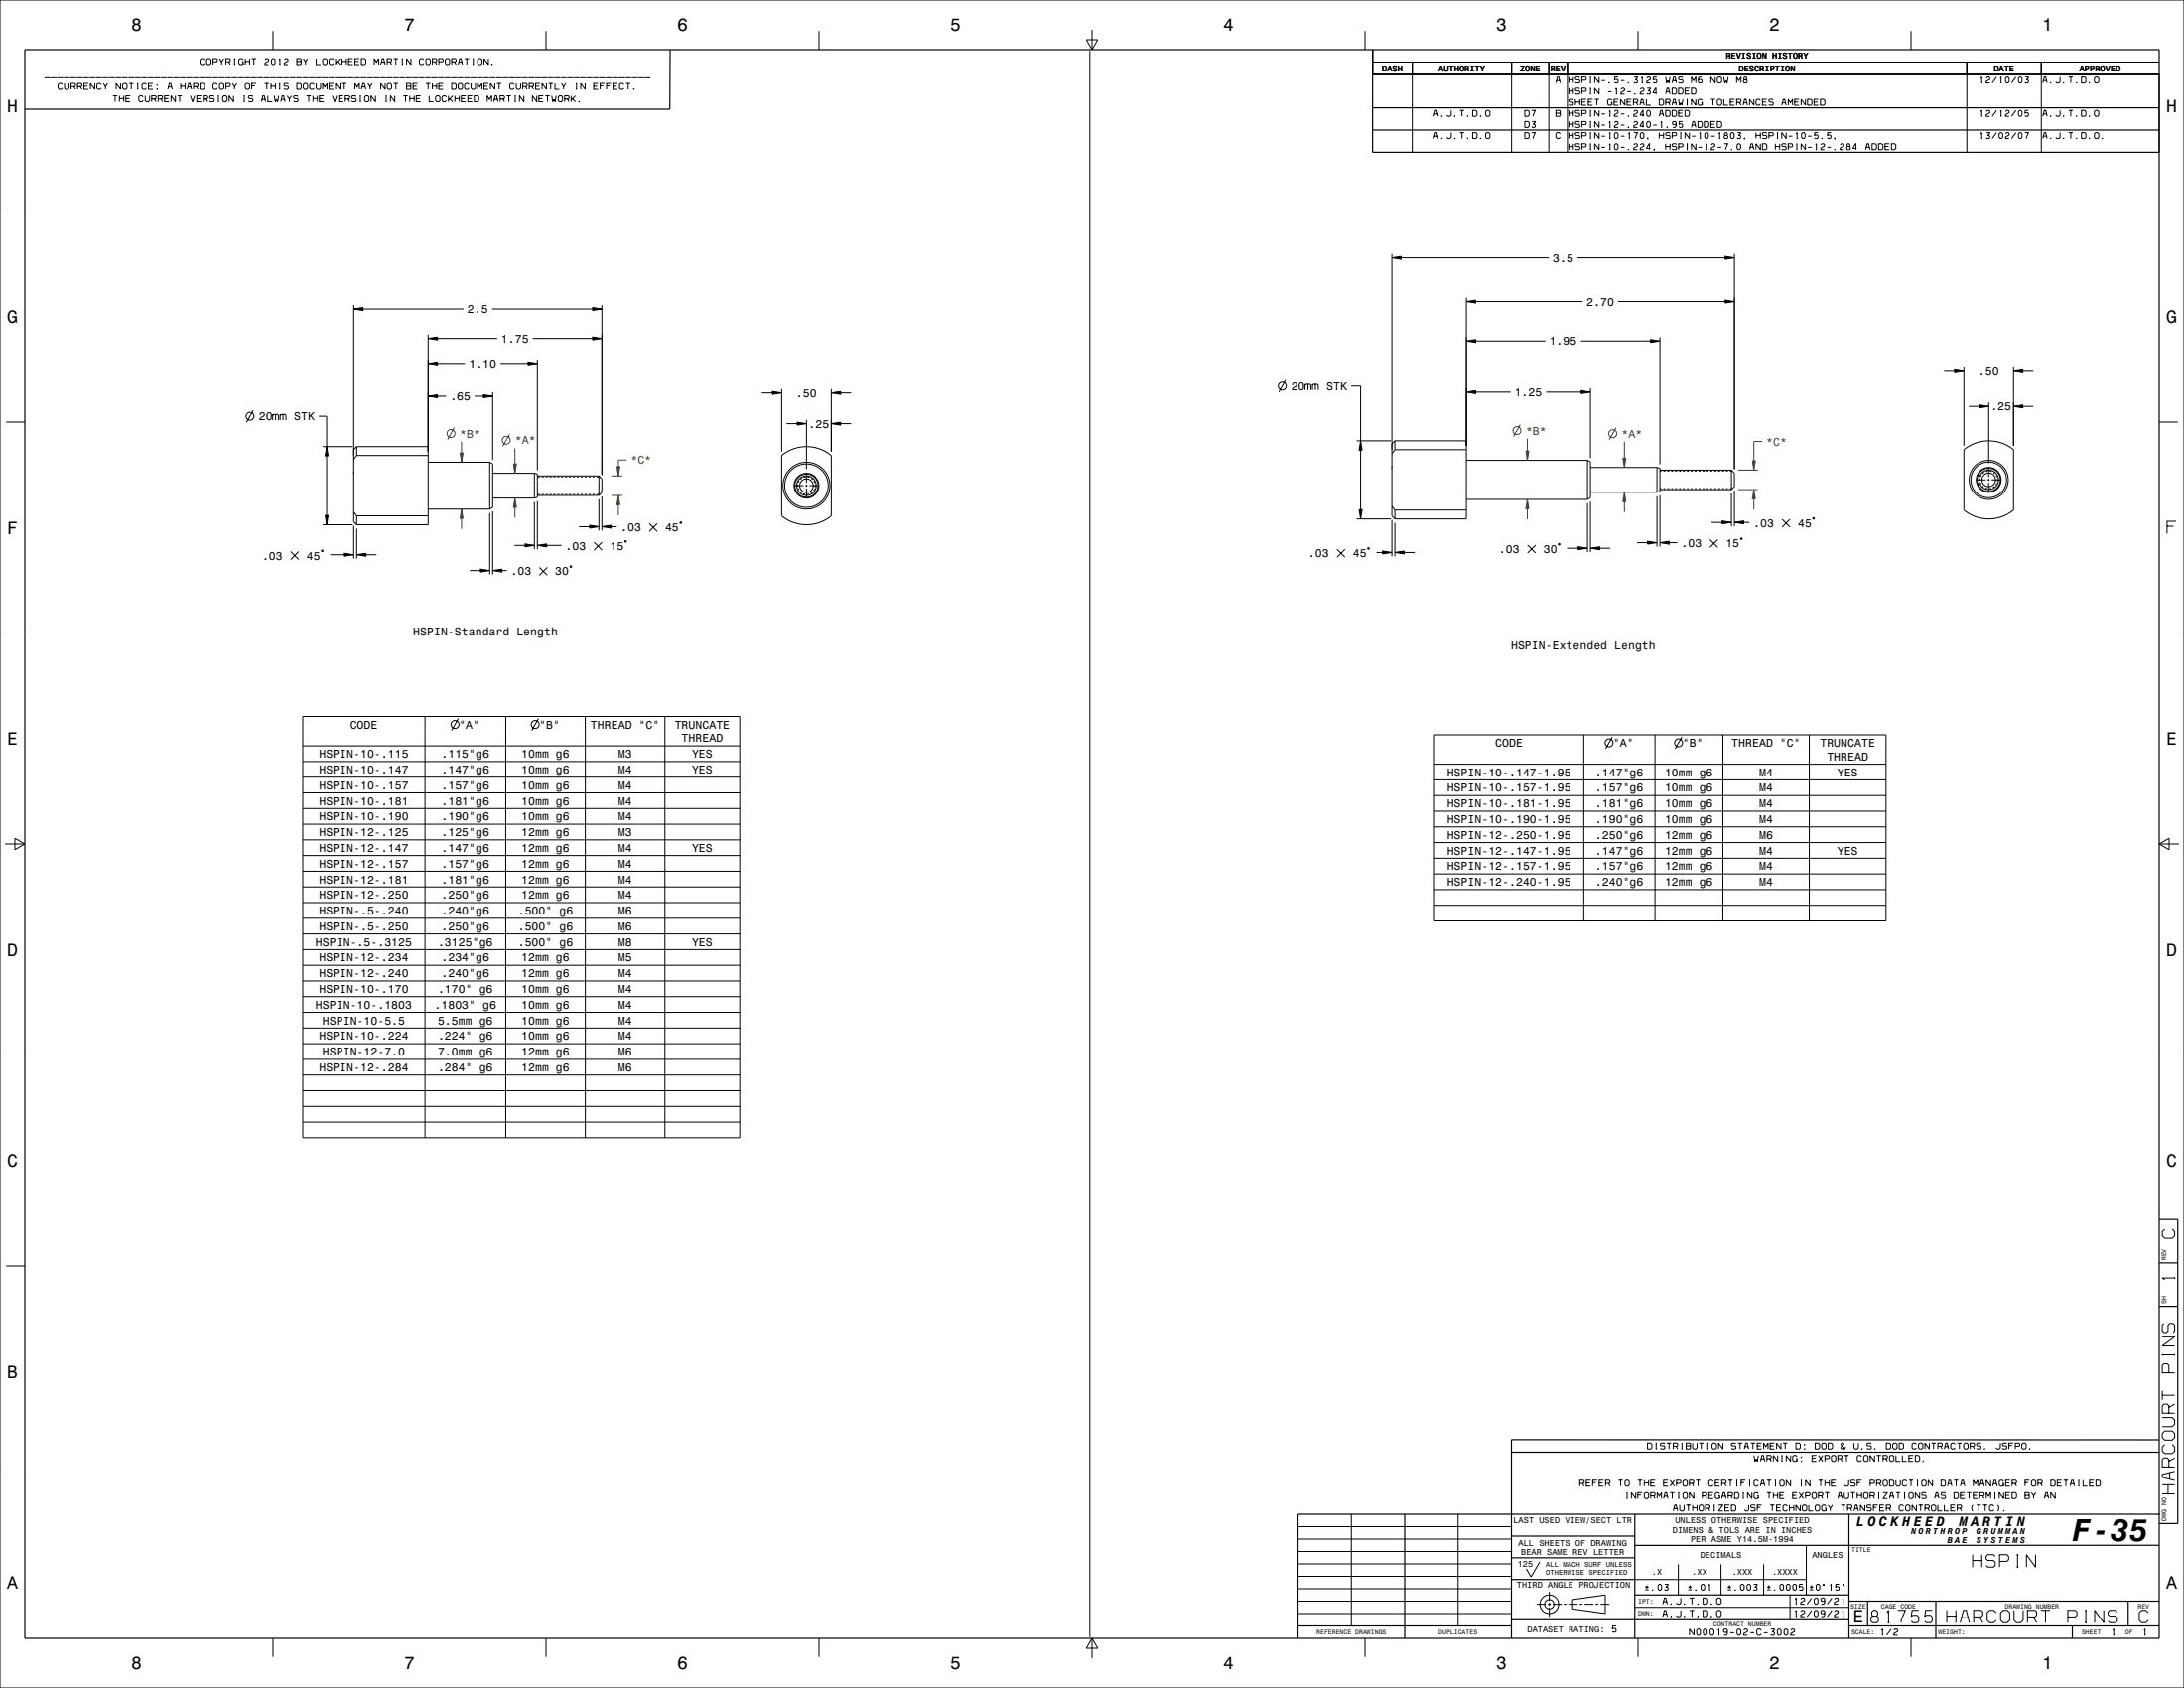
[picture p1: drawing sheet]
<svg xmlns="http://www.w3.org/2000/svg" width="1118mm" height="864mm" viewBox="0 0 1118 864" stroke-linecap="round" stroke-linejoin="round" font-family="sans-serif">
<g fill="none" stroke="#000" stroke-width=".51">
<path d="M0 0h1118v864h-1118zM140 16v9M279 16v9M419 16v9M559 15v10M698 16v9M838 16v9M978 16v9M23 40h3M26 40h3M29 40h3M33 40h3"/>
<path d="M36 40h3M39 40h3M43 40h3M46 40h3M49 40h3M52 40h3M56 40h3M59 40h3M62 40h3M66 40h3M69 40h3M72 40h3"/>
<path d="M76 40h3M79 40h3M82 40h3M85 40h4M89 40h3M92 40h3M95 40h3M99 40h3M102 40h3M105 31l-1-1-2 1v1l1 1 2-1M105 40h3M106 31v-1l2 1v1l-1 1-1-1z"/>
<path d="M109 40h3M109 32h2v-2h-2v3M112 40h3M112 30l1 2M115 30l-2 2v1M115 40h3M116 32h1l1-2h-2v3M117 32l1 1M118 40h4M120 33h.1M120 30h.1M120 30v3"/>
<path d="M122 40h3M124 32v1M124 31v-1l-2 1v1l1 1 1-1M125 40h3M126 30v3M126 31h2M128 30v3M128 40h3M129 30h2M130 30v3M132 40h3M135 40h3"/>
<path d="M136 31v-1h1v1l-1 1v1h1M138 40h3M139 31l1-1 1 1v1l-1 1-1-1zM142 40h3M143 31v-1v3M143 33h.1M145 40h3M146 31v-1h1v1l-1 1v1h1M148 40h3M152 40h3M152 31h2v-1h-2v3h2v-2M155 40h3"/>
<path d="M155 30l1 2M157 30l-1 2v1M158 40h3M161 40h3M162 30v3h2M165 40h3M165 31l1-1 1 1v1v1l-2-1zM168 40h3M171 31l-1-1-2 1v1l1 1 2-1M171 40h3M172 30v3M172 32l2 1"/>
<path d="M174 30l-2 2M175 40h3M175 31h2M175 30v3M177 30v3M178 40h3M178 31h2M181 30h-3v3h3M181 40h3M182 31h1M184 30h-2v3h2M185 40h3"/>
<path d="M185 30h2v1v1v1h-2zM188 40h3M191 40h3M192 33v-3l1 2 1-2v3M194 40h3M195 33l1-3 1 3M195 32h2M198 40h3M198 32h2v-2h-2v3M200 32v1M201 40h3M201 30h3"/>
<path d="M203 30v3M204 40h3M206 33h.1M206 30h.1M206 30v3M208 40h3M210 30v3l-2-3v3M211 40h3M214 40h3M217 31l-1-1-1 1v1v1l2-1M218 40h3M218 31l1-1 1 1v1v1l-2-1z"/>
<path d="M221 40h3M221 32h2v-2h-2v3M223 32v1M224 40h3M225 32h1l1-2h-2v3M227 40h4M228 31v-1l2 1v1l-1 1-1-1zM231 40h3M231 32h2v-2h-2v3M233 32v1M234 40h3M234 33l1-3h1l1 3"/>
<path d="M235 32h1M237 40h3M238 30h2M239 30v3M241 40h3M242 33h.1M242 30h.1M242 30v3M244 40h3M244 31l1-1 2 1v1l-1 1-2-1zM247 40h3M250 30v3l-2-3v3"/>
<path d="M251 40h3M252 33h.1M254 40h3M257 40h3M260 40h4M264 40h3M267 40h3M270 40h3M274 40h3M277 40h3M280 40h3M284 40h3"/>
<path d="M287 40h3M290 40h3M293 40h4M297 40h3M300 40h3M303 40h3M307 40h3M310 40h3M313 40h3M317 40h3M320 40h3M323 40h3"/>
<path d="M327 40h3M330 40h3M556 20h6l-3 5zM558 26v812M702 32h403M723 32v46M774 32v46M793 32v46M802 32v46M803 39v3M805 39v3M808 40v-1l-2 1 1 1h1v1h-2"/>
<path d="M814 39h.1M814 39v3M818 39v3l-2-3v3M828 39h-2v2h2v1h-2M836 39h2l-1 2h1v1h-1h-1M848 39h-2v2h1l1 1h-1h-1M852 39l1 3v-1l1 1 1-3M861 40v-1l-2 1v1h2v1h-2M871 39l-2 1v2h1h1l-1-1h-1M878 39v3l-3-3v3M882 39l1 3v-1l1 1v-3M1006 32v46"/>
<path d="M1022 39l-3 3M1027 39l1 1v2h-1h-1v-2zM1032 39l-3 3M1036 39h2l-1 2h1v1h-2M1045 32v46M1054 39v3h-2M1059 39h2M1060 39v3M1065 39h2v1v2h-2zM1072 39l2 1v2h-1h-1v-2zM32 43h-1h-1v2v1l2-1M33 43v2l1 1 1-1v-2"/>
<path d="M36 44h2l1-1h-3v3M38 44l1 2M40 44h1l1-1h-2v3M41 44l1 2M43 44h2M45 43h-2v3h2M48 43v3l-2-3v3M52 43h-1h-1v2v1l2-1M53 43l1 1M55 43l-1 1v2M58 49h2M59 49v3"/>
<path d="M61 49v3M61 50h2M62 43v3l-3-3v3M63 43h2v2l-1 1-1-1zM63 49v3M64 50h2M66 43h2M67 49h-3v3h3M67 43v3M70 43h1M70 46h1M70 43v3"/>
<path d="M73 50v-1l-2 1v1l1 1 1-1M74 49v2l1 1 2-1v-2M75 43h-1h-1v2v1l2-1M76 44h2M78 51h1l1-2h-2v3M78 43h-2v3h2M79 51l1 1M80 46h.1M80 44h.1M81 51h2v-2h-2v3M82 51l1 1M84 50h2"/>
<path d="M86 46l1-3 1 3M86 45h2M86 49h-2v3h2M90 49v3l-2-3v3M91 49h2M92 49v3M92 44h3M92 43v3M95 43v3M96 46l1-3 1 3M96 45h2M97 49l2 3 1-3"/>
<path d="M99 44h2v-1h-2v3M101 44v2M101 50h2M102 43h2h1v2l-1 1h-2zM103 49h-2v3h2M104 51h2v-2h-2v3M105 51l1 1M110 49h-1h-2l1 1 2 1-1 1h-2M111 43h-2v2l1 1 1-1M112 49h.1M112 52h.1M112 49v3"/>
<path d="M112 43h1h2v2l-1 1-2-1zM114 50l1-1 1 1v1v1l-2-1zM116 44h1l1-1h-2v3M119 43l1 1M119 49v3l-2-3v3M121 43l-1 1v2M125 49h.1M125 52h.1M125 49v3M126 43h2v2l-1 1-1-1zM129 44h1M129 49h-2l1 1 1 1v1h-2"/>
<path d="M131 43h-2v3M134 52l1-3 1 3M134 51h2M135 43h3M137 43v3M137 49v3h2M139 44h2M139 43v3M140 49l1 3v-1l1 1 1-3M141 43v3M143 43h.1M143 46h.1"/>
<path d="M143 43v3M144 52v-3h1l1 3M144 51h2M147 49l1 2M148 43h-1h-2l1 1 2 1-1 1-2-1M149 49l-1 2v1M152 43h2v2v1h-2zM153 49h-1h-2l1 1 2 1-1 1h-2M155 43h1h1v2v1l-2-1zM157 49h2M158 49v3M160 50h2"/>
<path d="M160 49v3M161 43h-1h-1v2v1l2-1M162 43v2v1l2-1v-2M162 49v3M163 50h2M165 46v-3l1 2 1-2v3M166 49h-3v3h3M168 44h2M170 49l1 3 1-3M171 43h-3v3h3M173 50h2M174 43v3l-2-3v3"/>
<path d="M175 43h2M176 49h-3v3h3M176 43v3M177 51h2v-2h-2v3M178 51l1 1M182 46v-3l1 2 1-2v3M182 49h-2v1l2 1v1h-2M184 49h1M184 52h1M184 49v3M185 46l1-3 1 3M185 45h2"/>
<path d="M187 50v-1l2 1v1l-1 1-1-1zM188 43l1 1M190 43l-1 1v2M192 49v3l-2-3v3M197 43v3l-2-3v3M197 49h1M197 52h1M198 49v3M198 43h1h1v2v1l-2-1zM201 43h3M202 49v3l-2-3v3M203 43v3"/>
<path d="M206 49h3M208 49v3M208 44h2v-1h-2v3h2v-1v-1M210 50h2M210 49v3M211 44h2M212 49v3M213 50h2M214 43h-3v3h3M215 49h-2v3h2M218 43h2M219 43v3"/>
<path d="M220 49v3h2M221 44h2M221 43v3M223 50l1-1 1 1v1v1l-2-1zM223 43v3M225 44h1M227 43h-2v3h2M228 50v-1l-2 1v1l1 1 1-1M230 49v3M230 51l2 1M231 43h2v2v1h-2zM232 49l-2 2"/>
<path d="M233 50h2M233 49v3M234 43h1h2v2l-1 1-2-1zM235 49v3M236 50h2M238 49h-2v3h2M239 50h2M240 43h-1h-1v2v1l2-1M241 43v2l1 1 1-1v-2M242 49h-3v3h3M243 49h1l1 1v1l-1 1h-1zM244 46v-3l1 2 2-2v3"/>
<path d="M248 44h2M249 52v-3l1 2 2-2v3M250 43h-2v3h2M253 52v-3h1l1 3M253 51h2M253 43v3l-2-3v3M254 43h3M255 43v3M256 51h2v-2h-2v3M257 51l1 1M259 49h2M260 49v3"/>
<path d="M263 43h-2v2v1l2-1M263 49h1M263 52h1M264 49v3M264 43v2l1 1 1-1v-2M267 44h2l1-1h-3v3M268 49v3l-2-3v3M269 44l1 2M271 44h2v-1h-2v3M272 44l1 2M274 44h2M275 49v3l-3-3v3"/>
<path d="M276 50h2M276 43h-2v3h2M278 49h-2v3h2M279 49h2M280 43v3l-3-3v3M280 49v3M281 43h2M282 43v3M282 49l1 3v-1l1 1 1-3M284 43v3h2M286 50v-1l2 1v1l-1 1-1-1zM287 43l1 1"/>
<path d="M289 51h2v-2h-2v3M290 43l-2 1v2M290 51l1 1M292 49v3M293 51l1 1M294 49l-2 2M295 43h.1M295 46h.1M295 43v3M296 52h.1M299 43v3l-2-3v3M304 44h2"/>
<path d="M306 43h-2v3h2M307 44h2M309 43h-2v3M310 44h2M313 43h-3v3M314 44h2M316 43h-2v3h2M319 43h-2v2l1 1 1-1M320 43h3M321 43v3M324 46h.1M734 60l1-4 1 4"/>
<path d="M734 58h2M738 59h.1M743 56v3l-1 1-2-1M744 59h.1M747 56h2M748 56v4M751 59h.1M754 56h1l1 1v2l-1 1h-1zM758 59h.1M761 56l1 1v2v1l-2-1v-2zM780 56h2v1v2v1h-2zM784 56h2l-1 4"/>
<path d="M796 42l1-3h1v3M796 58h2v-1l-2-1v4h2v-1v-1M796 41h2M803 45v3M803 56v4M803 41h2M803 47h2M803 58h2M805 51h-2v1l2 1v1l-2-1M805 45v3M805 56v4M806 51v3"/>
<path d="M806 52h2M808 46v-1l-2 1 1 1h1v1h-2M808 57v-1l-2 1 1 1h1v2l-2-1M808 51v3M809 41h2l1-1-3-1v3M809 47h2l1-1-3-1v3M809 58h2l1-1-3-1v4M809 52h2M812 51h-3v3h3M813 52h2M814 42h.1M814 48h.1"/>
<path d="M814 45h.1M814 56h.1M814 60h.1M814 45v3M814 56v4M815 51h-2v3h2M816 51h2M817 51v3M818 45v3l-2-3v3M818 56v4l-2-4v4M820 41h1M820 58h1"/>
<path d="M823 47h2M823 42h.1M823 57l1-1v4M824 60h.1M824 52h1v2M825 51h-1h-1v2v1l2-1M826 52h2M826 57l1-1 1 1v1l-2 1v1h2M827 46v-1v3M827 48h.1M828 51h-2v3h2M829 46l1-1 1 1-2 1v1h2"/>
<path d="M829 41h2M829 58h2M831 51v3l-2-3v3M833 52h1M833 47h2M833 42h.1M833 59h.1M835 51h-2v3h2M836 52h2v-1h-2v3M836 57l1-1 1 1v1l-2 1v1h2M836 48h.1M837 52l1 2"/>
<path d="M839 54l1-3h1v3M839 46l1-1 1 1-2 1v1h2M839 53h2M840 40v-1v3M840 42h1M841 59h-2l2-3v4M842 51v3h3M843 40v-1l1 1v1l-1 1h1M843 57v-1l1 1v2v1l-1-1zM843 45h1l-1 2h1v1h-1M848 48h-2l1-3v3M849 51h2v2v1h-2z"/>
<path d="M849 60l1-4h1v4M849 58h2M852 48l1-3h1l1 3M852 52h2l1-1h-3v3M852 56h2l1 1v2l-1 1h-2zM853 47h1M854 52l1 2M856 42v-3h1l1 3M856 45h1l1 1v2h-1h-1zM856 54v-3h1l1 3M856 56h1l1 1v2l-1 1h-1zM856 41h2"/>
<path d="M856 53h2M859 45h2v1v2h-2zM859 51v3l1-1 1 1v-3M859 58h2M861 56h-2v4h2M862 56h2v1v2v1h-2zM862 47h2M863 51h1M863 54h1M863 51v3M864 45h-2v3h2M866 42v-3l1 2 1-2v3"/>
<path d="M866 45h1l1 1v2h-1h-1zM868 51v3l-2-3v3M870 52h1v2M871 51h-1h-1v2v1l2-1M875 51h3M877 51v3M879 40v-1l2 1v2h-1h-1zM879 51h2v2l-1 1-1-1zM882 51v3h2M885 52h2M888 51h-3v3h3M889 42v-3l1 2 1-2v3"/>
<path d="M889 52h1l1-1h-2v3M890 52l1 2M892 54l1-3 1 3M892 53h2M893 41h1l-1-2-1 1 1 2h1v-1M898 51v3l-3-3v3M901 51h-1h-1v2v1l2-1M902 52h2M904 51h-2v3h2M907 51h-2l1 1 1 1v1l-2-1M912 54l1-3 1 3M912 53h2"/>
<path d="M915 54v-3l1 2 1-2v3M918 52h2M921 51h-3v3h3M924 51v3l-2-3v3M925 51h2v2v1h-2zM928 52h2M931 51h-3v3h3M932 51h1h1v2l-1 1h-1zM1014 40v-1v3M1014 57v-1v4M1014 42h.1M1014 60h.1"/>
<path d="M1016 40l1-1 1 1v1l-2 1h2M1016 57l1-1 1 1v1l-2 1v1h2M1022 56l-3 4M1024 40v-1v3M1024 57v-1v4M1024 42h.1M1024 60h.1M1026 57l1-1 1 1v1l-2 1v1h2M1032 56l-3 4M1033 40v-1l2 1v2h-1h-1zM1033 57v-1l2 1v2l-1 1-1-1zM1038 56h-2v2h2v1v1l-2-1"/>
<path d="M1045 42l1-3h1l1 3M1045 60l1-4h1l1 4M1046 41h1M1046 58h1M1049 42h.1M1049 59h.1M1054 56v3v1l-2-1M1056 42h.1M1056 59h.1M1059 56h2M1060 56v4M1062 42h.1"/>
<path d="M1062 59h.1M1065 56h2v1v2v1h-2zM1069 42h.1M1069 59h.1M1072 56l2 1v2l-1 1-1-1v-2zM734 71l1-3 1 3M734 70h2M738 71h.1M743 68v2l-1 1-2-1M744 71h.1M747 68h2M748 68v3"/>
<path d="M751 71h.1M754 68h1h1v2l-1 1h-1zM758 71h.1M760 68h1h1v2v1l-2-1zM780 62h2v1v2h-2zM780 68h2v2v1h-2zM784 68h2l-1 3M784 62h2l-1 2h1v1h-1h-1M798 68h-2v2l1 1 1-1M803 62v3M803 68v3M803 74v3"/>
<path d="M803 64h2M803 69h2M803 75h2M805 62v3M805 68v3M805 74v3M808 63l-1-1-1 1 2 1v1h-2M808 68h-2l1 1 1 1v1l-2-1M808 74h-2l1 1h1v2l-2-1M809 64h2l1-1-3-1v3M809 69h2l1-1h-3v3M809 75h2l1-1h-3v3"/>
<path d="M814 65h.1M814 62h.1M814 68h.1M814 71h.1M814 77h.1M814 74h.1M814 62v3M814 68v3M814 74v3M818 62v3l-2-3v3M818 68v3l-2-3v3M818 74v3l-2-3v3"/>
<path d="M820 64h1M820 70h1M820 75h1M823 63l1-1v3M823 68h1v3M823 74h1v3M824 65h.1M824 71h.1M824 77h.1M826 63l1-1 1 1-2 1v1h2M826 68h1h1v2l-1 1-1-1zM826 74h1h1v2l-1 1-1-1z"/>
<path d="M829 64h2M829 70h2M829 75h2M833 65h.1M833 76h.1M833 68h1v3M834 71h.1M836 63l1-1 1 1-2 1v1h2M836 68h2l-1 3M836 74h1h1v1l-2 1v1h2M839 68h1h1v2v1l-2-1zM839 74h1h1v1l-2 1v1h2"/>
<path d="M841 65h-2l2-3v3M843 63v-1l1 1v2h-1zM843 71h.1M844 76h-1l1-2v3M846 64h2M847 77h-1M849 69h2M849 68v3M850 63v-1v3M850 65h.1M851 68v3M852 75h3"/>
<path d="M852 74v3M853 65h.1M855 68h-1h-2l1 1 2 1-1 1-2-1M855 74v3M856 69h1l1-1h-2v3M858 63l-2 1v-1v-1l2 1v2h-2M858 74h-1h-1v1h2l-1 2-1-1M859 75h2v-1h-2v3M860 68h.1M860 71h.1M860 68v3M861 62h-2v2l2-1v2h-2"/>
<path d="M863 77h1M863 74h1M863 74v3M864 68v3l-2-3v3M866 65v-3h1l1 3M866 70h2M866 64h1M868 74v3l-2-3v3M869 62h1l1 1v2h-1h-1zM869 75h2M870 68v3M870 71h.1"/>
<path d="M872 62h2v1v2h-2zM872 68h1h1v2v1l-2-1zM873 74v3M873 77h1M875 64h2M876 74h1v1l-1 1v1h1M876 70h1M878 62h-3v3h3M879 62h1l1 1v2h-1h-1zM879 75h2M880 68v3M880 71h.1"/>
<path d="M882 74h2l-1 3M883 69h1l-1-1h-1l1 3 1-1v-1M886 68h1v2v1l-1-1zM886 76h.1M889 74h2v2l-1 1-1-1zM889 68h2l-1 1 1 1-1 1-1-1M893 71h.1M895 77l1-3h1l1 3M896 75h1M899 69h2M899 68v3M901 74v3l-2-3v3"/>
<path d="M901 68v3M902 74h1h1v2l-1 1h-1zM904 68h-2v1h2v1v1l-2-1M905 69h2v-1h-2v3M908 75h3M908 74v3M909 68h1M909 71h1M910 68v3M911 74v3M914 68v3l-2-3v3M914 74h-2v1h2v2l-2-1"/>
<path d="M915 75h2v-1h-2v3M915 70h2M919 68h1v3M919 77h1M919 74h1M919 71h1M919 74v3M922 68h2v2l-1 1-1-1zM924 74v3l-2-3v3M925 70h2M925 75h2M929 74v3"/>
<path d="M929 77h1M930 68h-1l-1 1h2v1v1l-2-1M932 74h2v1l-2 1v1h2M932 71h.1M935 75h2M937 68h-2v1h2v1v1l-2-1M939 76h.1M939 71h.1M942 74h2v1l-2 1v1h2M945 75h1v-1h-1v3l2-1-1-1M950 76h-2l2-2v3M955 77v-3h1l1 3"/>
<path d="M955 75h2M958 74h2v2v1h-2zM961 74h2h1v2l-1 1h-2zM965 75h1M967 74h-2v3h2M968 74h2v2v1h-2zM1014 68v3M1014 71h.1M1017 68h1l-1 1 1 1v1l-2-1M1022 68l-3 3M1023 68h1h1v2l-1 1-1-1zM1026 68h1h1v1l-2 1v1h2"/>
<path d="M1032 68l-3 3M1033 68h2v2l-1 1-1-1zM1036 68h2l-1 3M1045 71l1-3h1l1 3M1046 70h1M1049 71h.1M1054 68v2v1l-2-1M1056 71h.1M1059 68h2M1060 68v3M1062 71h.1M1065 68h2v2v1h-2z"/>
<path d="M1069 71h.1M1072 68h2v2l-1 1-1-1zM1076 71h.1M3 108h10M712 130v134l2 1M888 130v110M181 158l5-1v2zM181 156v111l2 1M186 158h51M252 158h51M303 157l5 1-5 1zM308 156v87"/>
<path d="M750 152v113h-36M219 171v97h-36M849 172v66M219 186h5v1zM224 186h14M256 186h14M270 186h5l-5 1zM275 184v57M400 199v32M425 199v32M814 199v35M1005 188v40"/>
<path d="M1030 188v40M3 216h10M130 210l-4 6M140 212v3M141 212h-1v1M141 215v-3l2 1v2M143 212v3M145 212h-1l-1 1M145 215v-3l1 1v2M163 213h4v15M219 203l5-1v1zM224 203h4"/>
<path d="M243 203h4M247 202l5 1h-5zM252 201v34M413 215v25M1018 206v31M1105 216h9M165 228h16M167 228l1 5h-2zM167 233v31M183 233l-2 2M183 228v5M183 228h36"/>
<path d="M183 233h36M183 228l-2 2M219 236h32M251 236l1 1v23h-1M251 236v24M400 233l6-3 7-2 7 2 5 3v31l-5 3-7 1-7-1-6-3zM694 225h18M714 225h36M714 225v5M714 230h36M714 225l-2 2M714 230l-2 2"/>
<path d="M750 235h62M812 235l2 1v19h-2M812 235v20M814 239h34M848 239l1 1v11l-1 1M848 239v13M1005 230l6-3 6-2 7 2 6 3v31l-5 3-8 1-6-1-6-3zM1018 239v5M252 255h21M252 242h21M273 242l2 1v11l-2 1M273 242v13"/>
<path d="M273 257v24M275 256v25M275 253h31M275 243h31M275 253h1M275 244h1M277 253h1M277 244h1M279 253h1M279 244h1M281 253h1M281 244h1"/>
<path d="M283 253h1M283 244h1M285 253h1M285 244h1M287 253h1M287 244h1M289 253h1M289 244h1M291 253h1M291 244h1M293 253h1M293 244h1"/>
<path d="M295 253h1M295 244h1M297 253h1M297 244h1M299 253h1M299 244h1M301 253h1M301 244h1M303 253h1M303 244h1M305 253h2M305 244h2"/>
<path d="M306 243l2 2v7l-2 1M306 243v10M306 255v16M308 254v17M406 248h5M408 248v1M408 250l1 1M409 246l-1 1M409 252h1M410 245h.1M411 253h1M412 248h1"/>
<path d="M412 244h-1M413 242v5M413 248v1M413 250v5M413 244h1M414 253h-1M414 248h5M415 245h1M416 252h-1M417 246v1M417 250l-1 1M417 248v1"/>
<path d="M712 259l2 2M750 255h62M812 257v25M814 257v25M814 252h34M848 254v26M849 253v27M849 250h37M849 240h37M849 250h1M849 241h1M851 250h1"/>
<path d="M851 241h1M853 250h1M853 241h1M855 250h1M855 241h1M857 250h1M857 241h1M859 250h1M859 241h1M861 250h1M861 241h1M863 250h1"/>
<path d="M863 241h1M865 250h1M865 241h1M867 250h1M867 241h1M869 250h1M869 241h1M871 250h1M871 241h1M873 250h1M873 241h1M875 250h1"/>
<path d="M875 241h1M877 250h1M877 241h1M879 250h1M879 241h1M881 250h1M881 241h1M883 250h1M883 241h1M885 250h1M885 241h1M886 240v10"/>
<path d="M886 252v17M886 240l2 2v7l-2 1M888 251v18M1011 245h5M1013 245v1M1013 247l1 1M1014 243l-1 1M1014 249h1M1015 242h.1M1016 250h1M1017 245h1M1017 241h-1"/>
<path d="M1018 245v1M1018 247v5M1018 241h1M1019 250h-1M1019 245h5M1020 242h1M1021 249h-1M1021 243l1 1M1022 247l-1 1M1022 245v1M165 268h16M166 264h2l-1 4z"/>
<path d="M181 262l2 2M181 269v17M183 264v4M183 270v16M183 264h36M219 260h32M251 262v32M252 262v32M263 279h6M269 278l4 1-4 1zM275 279l5-1v2zM280 279h7"/>
<path d="M296 269h6M302 269h4l-4 1zM304 277l4 4M308 269h5v1zM308 277l-4 4M313 269h3M320 277h1h-1zM332 268l4 4M336 268l-4 4M348 267h1v1h-1zM694 265h18M712 266v19"/>
<path d="M714 261v4M714 267v18M714 261h36M1109 269h3M1114 267h-5v6M149 282l4 4M153 282l-4 4M164 282l1-1v1zM169 284h7M176 283l5 1-5 1zM183 284l4-1v2zM187 284h6"/>
<path d="M240 292h6M246 291l5 1-5 1zM252 292l5-1v2zM257 292h2M276 290l4 4M280 290l-4 4M292 290v-1l1 1h-1zM3 324h10M1105 324h9M235 368l-4 6M276 368l-4 6M825 377l-3 6"/>
<path d="M861 377l-4 6M3 432h10M8 429l5 3-5 3zM1105 432h10M1105 432l5-3v6zM3 540h10M1105 540h9M1108 629l-2 1v2l2 2h4l1-2v-2l-1-1M3 648h10M1113 654h-7l2 1M1113 653v1M1107 677l-1 1v3l1 1h2v-1v-3l1-1h2l1 1v3l-1 1"/>
<path d="M1106 684h7l-7 5h7M1106 693v1M1106 693h7M1113 693v1M1106 714h7M1106 711v5M1110 702v-3l-1-1h-2l-1 1v3h7M1113 718l-3 2M843 738h2v1v2h-2zM847 738h1M847 738v3M852 739l-1-1-1 1v1h2l-1 1h-1"/>
<path d="M853 738h2M854 738v3M856 740h2l1-1-3-1v3M858 740l1 1M860 738h1M861 738v3M863 740h2v-1l-2-1v3h2v-1M866 738v3h1h1v-3M869 738h3M871 738v3M874 738h.1M874 738v3"/>
<path d="M877 738l1 1v2h-2v-2zM882 738v3l-3-3v3M888 739v-1l-2 1v1h2v1h-2M889 738h3M890 738v3M896 738h2M897 738v3M899 740h2M901 738h-2v3h2M906 740h2M908 738h-2v3h2M911 738v3l-2-3v3"/>
<path d="M912 738h3M914 738v3M919 738h2v1v2h-2zM924 739h.1M929 738h2v1v2h-2zM933 738l1 1v2h-2v-2zM936 738h1l1 1v2h-1h-1zM949 738v3h2v-3M958 739l-1-1-2 1 1 1h2l-1 1h-2M965 738h2v1v2h-2zM969 738l2 1v2h-1h-1v-2zM972 738h1l1 1v2h-1h-1z"/>
<path d="M981 739l-1-1-2 1v2h1h2M982 739v-1l2 1v2h-1h-1zM987 738v3l-2-3v3M988 738h3M989 738v3M992 740h1l1-1-2-1v3M993 740l1 1M1000 739v-1l-2 1v2h1h1M1002 738h2M1003 738v3M1005 738l2 1v2h-1h-1v-2zM1008 740h2v-1l-2-1v3"/>
<path d="M1010 740v1M1014 739l-1-1-2 1 1 1h2l-1 1h-2M1024 738v3h-1h-2M1027 739l-1-1-1 1v1h2l-1 1h-1M1028 739h2M1030 738h-2v3M1031 740h2l1-1-3-1v3M1035 738l2 1v2h-1h-1v-2zM1106 733l2-1h4l1 1v2l-1 2h-4l-2-2zM1106 725h6l1 2v2l-1 1h-6M1108 739l-2 1v2l2 2h4l1-2v-2l-1-1M1110 723v-4l-1-1h-2l-1 1v4h7"/>
<path d="M3 756h10M808 759h2l1-1-3-1v3M810 759l1 1M812 759h2M814 757h-2v3h2M815 759h2M817 757h-2v3M818 759h2M821 757h-3v3h3M822 759h1l1-1-2-1v3M823 759l1 1M828 757h2"/>
<path d="M829 757v3M832 757l2 1v2h-1h-1v-2zM838 757h2M839 757v3M841 759h3M841 757v3M844 757v3M845 759h2M847 757h-2v3h2M847 741h1M851 759h2M854 757h-3v3h3"/>
<path d="M855 757l2 3M857 757l-2 3M858 759h2v-1l-2-1v3M860 741h1M862 757l1 1v2h-2v-2zM865 759h1l1-1-2-1v3M866 759l1 1M868 757h2M869 757v3M874 741h.1M877 758l-1-1-2 1v2h1h2M878 759h2"/>
<path d="M880 757h-2v3h2M881 759h2v-1l-2-1v3M882 759l1 1M884 757h3M885 757v3M889 757h.1M889 757v3M891 759h2M893 741v-3h1l1 3M893 740h2M893 757h-2v3M895 757h1"/>
<path d="M895 757v3M898 745v3l1-2v2l1-3M900 758l-1-1-1 1v2h2M901 748l1-3 1 3M901 746h2M901 759h2M902 741v-3l2 2 1-2v3M904 746h2v-1h-2v3M904 757h2M905 757v3M906 746v2M908 757h1"/>
<path d="M909 757v3M910 745v3l-3-3v3M911 757l2 1v2h-1h-1v-2zM912 748h.1M912 745h.1M912 745v3M916 745v3l-2-3v3M916 757v3l-2-3v3M919 746h1v2M920 745h-1h-2v2l1 1 2-1M922 757h.1M922 747h.1"/>
<path d="M922 746h.1M922 757v3M923 741h.1M926 757v3l-2-3v3M927 746h2M929 745h-2v3h2M931 745l2 3M931 757h2M932 757v3M933 745l-2 3M934 746h2v-1h-2v3M934 759h2"/>
<path d="M934 757v3M936 757v3M937 759h2M938 745h1v2v1l-2-1v-2zM939 757h-2v3h2M940 746h2l1-1h-3v3M942 746l1 2M944 745h2M944 740v1h-1l-1-1 2-1-1-1-1 1 2 2M945 745v3M946 757v3h-1h-1M949 758v-1l-2 1v1h2v1h-2"/>
<path d="M950 759h2M953 745h-1h-2v2l1 1 2-1M953 757h-3v3M953 741h.1M954 745h2v2l-1 1-1-1v-2zM957 759h2v-1l-2-1v3M959 745v3l-2-3v3M959 741h.1M960 759h2l1-1-3-1v3M960 745h3M961 745v3M962 759l1 1"/>
<path d="M964 746h1l1-1h-2v3M964 757l2 1v2h-1h-1v-2zM965 746l1 2M967 757h2v1v2h-2zM967 745h2v2v1l-2-1v-2zM970 745v3h2M970 757v3h1h1v-3M973 745v3h3M976 758l-1-1-2 1v2h1h2M977 746h2M977 757h2M978 757v3"/>
<path d="M979 745h-2v3h2M980 745h2v2v1h-2zM981 757h.1M981 757v3M984 747h.1M984 757l2 1v2h-1h-2v-2zM989 757v3l-2-3v3M993 757h2l1 1v2h-1h-2zM995 741l1-3 1 3M995 740h2M997 759h2M1000 757h2"/>
<path d="M1001 757v3M1004 759h1M1013 759h2M1015 741h.1M1019 757v3l-3-3v3M1020 759h2M1025 759v1M1025 758v-1l-2 1v2h1h1M1026 759h2M1029 757h-3v3h3M1030 759h1l1-1-2-1v3M1031 759l1 1"/>
<path d="M1036 759h2M1038 757h-2v3M1038 741h.1M1040 757l2 1v2h-1h-1v-2zM1043 759h2v-1l-2-1v3M1044 759l1 1M1049 757h2l1 1v2h-1h-2zM1053 759h2M1055 757h-2v3h2M1056 757h2M1057 757v3M1060 759h1"/>
<path d="M1064 757h.1M1064 757v3M1066 757v3h2M1069 759h2M1071 757h-2v3h2M1073 757h1l1 1v2h-1h-1zM1106 760h7M1109 760v4M1110 751v-4l-1-1h-2l-1 1v4h7M1110 753v4M1113 753l-7 1v2l7 1M1113 746l-3 2"/>
<path d="M692 775v57M746 775v57M832 767h1M832 764h1M833 764v3M837 764v3l-2-3v3M838 765h2M840 764h-2v3M842 764h2v2l-1 1-2-1v-2zM845 765h2v-1h-2v3M846 765l1 2M848 767v-3l1 1 1-1v3"/>
<path d="M851 767l1-3h1l1 3M852 765h1M855 764h2M856 764v3M856 773l1-3h1l1 3M857 772h1M859 767h.1M859 764h.1M859 764v3M860 770v2v1l2-1v-2M862 764h1v2v1l-2-1v-2zM863 770h2"/>
<path d="M864 770v3M866 770v3M866 771h2M867 764v3l-2-3v3M868 770v3M870 770l2 1v1l-1 1-2-1v-1zM871 765h2v-1h-2v3M873 765v2M873 772h2v-2h-2v3M874 772l1 1M874 765h2M877 764h-3v3h3"/>
<path d="M877 770h.1M877 773h.1M877 770v3M879 765h1v2M879 770h3l-3 3h3M880 764h-1h-1v2v1l2-1M881 767l1-3h1v3M881 765h2M883 771h2M884 765h2l1-1h-3v3M885 770h-2v3h2M886 765l1 2"/>
<path d="M886 770h2v1v1v1h-2zM888 764h1h1v2l-1 1h-1zM889 760h.1M892 767h.1M892 764h.1M892 764v3M895 770v2l-1 1-1-1M895 760h1M896 764v3l-2-3v3M898 770h-2v1l2 1v1h-2M899 765h1v2M899 771h2"/>
<path d="M900 764h-1h-1v2v1l2-1M901 760l1-3 1 3M901 770h-2v3M904 764h2M905 764v3M906 770h2M907 770v3M907 765h3M907 764v3M908 760h1M909 771h2M910 764v3"/>
<path d="M911 765h2M911 770h-2v3h2M913 764h-2v3h2M915 771l-1-1-2 1v1l1 1 2-1M916 771h2M916 770v3M917 765h2M918 770v3M920 764h-3v3h3M921 764l2 3M921 770v3l-2-3v3M922 760h.1"/>
<path d="M923 764l-2 3M923 770l2 1v1l-1 1-2-1v-1zM924 765h2v-1h-2v3M926 770v3h2M928 764h1v2v1l-2-1v-2zM929 771l1-1 1 1v1v1l-2-1zM931 765h1l1-1h-2v3M932 765l1 2M934 772v1M934 764h2M934 771v-1l-2 1v1l1 1 1-1M935 764v3"/>
<path d="M936 770l1 2M938 770l-1 2v1M940 767l1-3h1l1 3M941 765h1M942 770h2M943 770v3M944 764v2v1l2-1v-2M945 772h2l1-2h-3v3M947 772l1 1M947 764h2M948 764v3M949 773v-3h1l1 3"/>
<path d="M949 772h2M950 765h3M950 764v3M953 764v3M954 770v3l-2-3v3M954 764h2v2l-1 1-1-1v-2zM957 765h2v-1h-2v3M958 770h-1h-2l1 1 2 1-1 1h-2M958 765l1 2M959 771h1M961 770h-2v3M961 767h1"/>
<path d="M961 764h1M961 764v3M962 771h2M964 764h2l-2 3h2M964 770h-2v3h2M965 772h2v-2h-2v3M967 772v1M967 767l1-3 1 3M967 765h2M970 764h2M971 764v3M974 771l-1-1-1 1v1v1l2-1"/>
<path d="M974 767h1M974 764h1M975 764v3M976 770l1 1v1v1l-2-1v-1zM977 764h2v2l-1 1-1-1v-2zM981 770v3l-3-3v3M981 760h.1M982 770h2M982 764v3l-2-3v3M983 770v3M985 772h2v-2h-2v3M986 764h-1h-2l1 1h2l-1 2-2-1"/>
<path d="M986 772l1 1M989 770l2 1v1l-1 1-2-1v-1zM990 767l1-3 1 3M990 765h2M992 770v3h2M995 770v3h2M996 764h-1h-2l1 1h2l-1 2-2-1M997 760v-3h1l1 3M998 771h2M1000 764h2v2v1h-2zM1000 770h-2v3h2M1002 772h1l1-2h-2v3"/>
<path d="M1003 772l1 1M1003 760l1-3h1v3M1003 765h2M1005 764h-2v3h2M1007 764h2M1008 764v3M1010 770l-1 1 1 2M1010 760v-3l1 2 1-2v3M1010 765h2M1011 770h3M1012 764h-2v3h2M1013 770v3"/>
<path d="M1013 760l1-3h1v3M1013 765h2v-1h-2v3M1015 765v2M1015 770h2M1016 770v3M1016 767v-3l2 1 1-1v3M1020 760v-3h1l1 3M1020 771v-1l-2 1v1l1 1 1-1M1021 767h.1M1021 764h.1M1021 764v3M1022 770l1 1-1 2"/>
<path d="M1025 764v3l-2-3v3M1025 773h.1M1026 765h2M1029 764h-3v3h3M1030 764h1h1v2l-1 1h-1zM1036 765h2v-1h-2v3h2v-1v-1M1040 764l1 1M1042 764l-1 1v2M1046 767l1-3h1v3M1046 765h2M1052 764v3l-3-3v3M1059 760l1-3h1l1 3"/>
<path d="M1064 760h.1M1106 764h7M664 781h109M664 787h109M664 794h109M788 799l-5 8-2-4M924 791v25M1009 795v7M1009 798h5M1014 795v7M1021 796l-1-1h-3l-1 1v2h1h3l1 1v2l-1 1h-3l-1-1M1023 799h4l1-1v-2l-1-1h-4v7"/>
<path d="M1032 795h1M1032 795v7M1042 795v7l-5-7v7M664 800h109M664 806h109M664 813h109M664 819h109M793 814v5M793 820v1M805 818l16-2v9l-16-2zM837 808h87M842 813h2"/>
<path d="M842 812h2M843 811v2M846 813h.1M849 811h1v2v1l-2-1v-2zM851 819h2M852 811h2l-1 1h1v1l-1 1-1-1M859 800v16M860 818v2l-1 1-1-1M864 813h2M864 812h2M865 818h2M865 811v2"/>
<path d="M866 818v3M868 813h.1M871 811h1v2v1l-2-1v-2zM872 818h1h1v2l-1 1h-1zM874 811h1v3M875 814h.1M878 818h1h2v2l-1 1-2-1zM881 800v16M884 813h2M884 812h2M885 811v2M888 813h.1"/>
<path d="M891 811h1v2v1l-1-1v-2zM895 811h1v2l-1 1-1-1v-2zM897 811h2l-1 1h1v1v1l-2-1M902 800v16M904 813h2M904 812h2M905 811v2M908 813h.1M911 811h2v2l-1 1-1-1v-2zM915 811h1v2l-1 1-1-1v-2zM916 816v13M917 811h1h1v2v1l-2-1z"/>
<path d="M919 818v3M922 818h1v1l-1 1v1h1M923 811h-2v1h1l1 1-1 1-1-1M926 813h2M926 812h2M927 811v2M927 818l-2 3M928 818h1h1v2v1l-2-1zM930 811h1v2v1l-2-1v-2zM933 811h.1M934 819h-2v-1h2v2l-2 1M937 811v3"/>
<path d="M937 814h.1M937 818l-2 3M939 818h2v1l-2 1v1h2M941 811h-2v1h2v1v1l-2-1M943 818v3M943 811h.1M1032 802h1M140 838v10M279 838v10M419 838v10M559 838v10M559 838l3 5h-6z"/>
<path d="M664 825h109M698 838v10M786 821h5M792 821h2M793 823v4M795 821h4M800 821h2M803 821h4M808 821h2M811 821h4M816 821h2M819 821h5"/>
<path d="M827 832h-2v1h2v2h-2M837 822h109M838 838v10M851 827l1-3 1 3M851 821l1-3 1 3M851 826h2M855 827h.1M855 821h.1M860 824v2l-1 1-1-1M862 827h.1M862 821h.1M865 824h2"/>
<path d="M866 824v3M867 833v4l-2-4v4M869 827h.1M869 821h.1M869 833l1 1v2l-1 1-1-1v-2zM872 824h1l1 1v1l-1 1h-1zM872 833l2 1v2l-1 1-1-1v-2zM876 827h.1M876 821h.1M876 833l1 1v2l-1 1-1-1v-2zM878 825l1-1 2 1v1l-1 1-2-1zM879 834l1-1v4"/>
<path d="M879 837h1M884 835h-2v-1v-1l2 1v2l-2 1M885 835h2M890 833l1 1v2l-1 1-1-1v-2zM892 834l1-1 1 1v1l-2 1v1h2M896 835h2M901 834v-1l-2 1v2l1 1 1-1M903 835h2M906 833h2l-1 2h1v1v1l-2-1M910 833l1 1v2v1l-1-1v-2zM914 833l1 1v2l-1 1-1-1v-2zM916 834l1-1 1 1v1l-2 1v1h2"/>
<path d="M919 825v-1v3M919 821h.1M919 827h.1M922 825v-1h1v1l-1 1v1h1M927 824l-2 3M928 825l1-1 1 1v1v1l-2-1zM934 825l-2 1v-2h2v2l-2 1M937 824l-2 3M939 825v-1h2v1l-2 1v1h2M943 825v-1v3M943 821h.1M943 827h.1"/>
<path d="M958 827h2l1-2-1-1h-1l-1 1v2l-1 1v1l1 1h2l1-1v-1l-1-1M963 834v-1v4M963 837h1M966 825v-1v6M966 830h1M968 833l-3 4M969 834l1-1 1 1v1l-2 1v1h2M971 824h4l-2 5v1M978 838v10M982 824h-4v3l1-1h2l1 1v2l-1 1h-2l-1-1M989 824h-4v3l1-1h2l1 1v2l-1 1h-2l-1-1M996 824v6"/>
<path d="M996 827h5M1001 824v6M1003 830l2-6h1l2 6M1004 828h3M1010 827h4l1-1v-1l-1-1h-4v6M1013 827l2 3M1022 825l-2-1h-2l-1 1v4l1 1h2l2-1M1024 825l1-1h2l1 1v4l-1 1h-2l-1-1zM1031 824v5l1 1h2l1-1v-5M1037 827h4l1-1v-1l-1-1h-4v6M1040 827l2 3M1044 824h5"/>
<path d="M1047 824v6M1058 827h4l1-1v-1l-1-1h-4v6M1067 830h1M1067 824h1M1067 824v6M1077 824v6l-5-6v6M1081 834l1-1v4M1081 837h1M1083 825v-1h-3l-1 1v1l1 1h3v1v1v1h-3l-1-1M1097 834l1-1v4M1097 837h1M1099 825l-1-1h-2l-1 1v4l1 1h2l1-1"/>
<circle cx="128" cy="213" r="2"/>
<circle cx="413" cy="248" r="3"/>
<circle cx="413" cy="248" r="6"/>
<circle cx="413" cy="248" r="12"/>
<circle cx="413" cy="248" r="11"/>
<circle cx="413" cy="248" r="5"/>
<circle cx="1018" cy="245" r="9"/>
<circle cx="1018" cy="245" r="6"/>
<circle cx="1018" cy="245" r="3"/>
<circle cx="1018" cy="245" r="5"/>
<circle cx="1018" cy="245" r="10"/>
<circle cx="233" cy="371" r="2"/>
<circle cx="274" cy="371" r="2"/>
<circle cx="823" cy="380" r="2"/>
<circle cx="859" cy="380" r="2"/>
<circle cx="793" cy="821" r="5"/>
<circle cx="793" cy="821" r="2.4"/>
</g>
<path d="M313 253h5M313 243h5M890 250h9M890 240h9" fill="none" stroke="#804000" stroke-width=".51"/>
<g fill="none" stroke="#000" stroke-width=".6">
<path d="M13 25h1092v813h-1092zM343 25v31h-330M702 25v53h403M702 38h403M702 55h403M702 67h403M1105 624h9v155h-9M1105 646h9M1105 668h9M1105 737h-332v101M773 743h332M719 775v63"/>
<path d="M837 775v63M946 775v63M1105 775h-441v63M773 786h64M773 797h64M1105 791h-268M773 808h64M837 816h109M946 819h159M956 819v13M991 819v19M1089 819v13"/>
<path d="M664 832h109M773 829h173M946 832h159M1060 832v6"/>
</g>
<g fill="#000">
<path d="M773 38h1z" fill-rule="evenodd"/>
<path d="M773 38h1z" fill-rule="evenodd"/>
<path d="M773 38h1z" fill-rule="evenodd"/>
<path d="M181 158l5-1v2z" fill-rule="evenodd"/>
<path d="M303 157l5 1-5 1z" fill-rule="evenodd"/>
<path d="M219 186h5v1z" fill-rule="evenodd"/>
<path d="M270 186h5l-5 1z" fill-rule="evenodd"/>
<path d="M219 203l5-1v1z" fill-rule="evenodd"/>
<path d="M247 202l5 1h-5z" fill-rule="evenodd"/>
<path d="M167 228l1 5h-2z" fill-rule="evenodd"/>
<path d="M166 264h2l-1 4z" fill-rule="evenodd"/>
<path d="M269 278l4 1-4 1z" fill-rule="evenodd"/>
<path d="M275 279l5-1v2z" fill-rule="evenodd"/>
<path d="M302 269h4l-4 1z" fill-rule="evenodd"/>
<path d="M308 269h5v1z" fill-rule="evenodd"/>
<path d="M176 283l5 1-5 1z" fill-rule="evenodd"/>
<path d="M183 284l4-1v2z" fill-rule="evenodd"/>
<path d="M246 291l5 1-5 1z" fill-rule="evenodd"/>
<path d="M252 292l5-1v2z" fill-rule="evenodd"/>
</g>
<g fill="#804000">
<path d="M236 260l1 5h-2z" fill-rule="evenodd"/>
<path d="M235 232h2l-1 4z" fill-rule="evenodd"/>
</g>
<g fill="none" stroke="#804000" stroke-width=".51">
<path d="M232 219l-3 6M235 232h2l-1 4zM236 226v6M236 260l1 5h-2zM236 265v6"/>
<circle cx="231" cy="222" r="2"/>
</g>
<g fill="#804000">
<path d="M316 253l1 5h-1z" fill-rule="evenodd"/>
<path d="M316 239h1l-1 4z" fill-rule="evenodd"/>
</g>
<path d="M316 239h1l-1 4zM321 235h-5v4M316 253l1 5h-1zM316 258v6" fill="none" stroke="#804000" stroke-width=".51"/>
<g fill="#804000">
<path d="M263 237h1v5z" fill-rule="evenodd"/>
<path d="M264 255v5h-1z" fill-rule="evenodd"/>
</g>
<g fill="none" stroke="#804000" stroke-width=".51">
<path d="M261 222l-4 6M263 237h1v5zM264 229v8M264 255v5h-1zM264 260v5"/>
<circle cx="259" cy="225" r="2"/>
</g>
<g fill="#000">
<path d="M219 173l5-1v2z" fill-rule="evenodd"/>
<path d="M303 172l5 1-5 1z" fill-rule="evenodd"/>
<path d="M395 200l5 1-5 1z" fill-rule="evenodd"/>
<path d="M408 216l5 1h-5z" fill-rule="evenodd"/>
<path d="M425 201l5-1v2z" fill-rule="evenodd"/>
<path d="M425 217l5-1v1z" fill-rule="evenodd"/>
</g>
<path d="M219 173l5-1v2zM224 173h30M273 173h30M303 172l5 1-5 1zM390 201h5M395 200l5 1-5 1zM403 217h5M408 216l5 1h-5zM425 201l5-1v2zM425 217l5-1v1zM430 201h6M430 217h6" fill="none" stroke="#000" stroke-width=".51"/>
<g fill="#804000">
<path d="M781 231h1v4z" fill-rule="evenodd"/>
<path d="M782 255v5h-1z" fill-rule="evenodd"/>
</g>
<g fill="none" stroke="#804000" stroke-width=".51">
<path d="M778 217l-4 6M781 231h1v4zM782 224v7M782 255v5h-1zM782 260v6"/>
<circle cx="776" cy="220" r="2"/>
</g>
<g fill="#804000">
<path d="M830 234h2l-1 5z" fill-rule="evenodd"/>
<path d="M831 252l1 5h-2z" fill-rule="evenodd"/>
</g>
<g fill="none" stroke="#804000" stroke-width=".51">
<path d="M827 219l-3 6M830 234h2l-1 5zM831 226v8M831 252l1 5h-2zM831 257v5"/>
<circle cx="825" cy="222" r="2"/>
</g>
<g fill="#000">
<path d="M750 174h5v1z" fill-rule="evenodd"/>
<path d="M845 174h4l-4 1z" fill-rule="evenodd"/>
<path d="M750 201l5-1v1z" fill-rule="evenodd"/>
<path d="M809 200l5 1h-5z" fill-rule="evenodd"/>
<path d="M696 225l1 5h-1z" fill-rule="evenodd"/>
<path d="M696 261h1l-1 4z" fill-rule="evenodd"/>
<path d="M814 280h5v1z" fill-rule="evenodd"/>
<path d="M843 277l5 1h-5z" fill-rule="evenodd"/>
<path d="M849 278l5-1v1z" fill-rule="evenodd"/>
<path d="M881 267h5l-5 1z" fill-rule="evenodd"/>
<path d="M888 267h4v1z" fill-rule="evenodd"/>
<path d="M707 282l5 1h-5z" fill-rule="evenodd"/>
<path d="M714 283l5-1v1z" fill-rule="evenodd"/>
<path d="M808 280h4l-4 1z" fill-rule="evenodd"/>
</g>
<g fill="none" stroke="#000" stroke-width=".51">
<path d="M750 174h5v1zM755 174h36M809 174h36M845 174h4l-4 1zM658 194l-4 7M668 197v3M669 197h-1M669 200l1-3h1v3M672 197v3M673 197h-1M673 200v-3h2v3M691 197h5v28"/>
<path d="M809 200l5 1h-5zM750 201l5-1v1zM755 201h18M791 201h18M696 225l1 5h-1zM696 230v31M696 261h1l-1 4zM782 279l4 4M786 279l-4 4M797 278h1v1zM808 280h4l-4 1zM838 278h5"/>
<path d="M843 277l5 1h-5zM849 278l5-1v1zM854 278h4M875 276l4 4M876 267h5M879 276l-4 4M881 267h5l-5 1zM888 267h4v1zM891 275v1zM892 267h3M912 266l4 4M916 266l-4 4"/>
<path d="M928 265v1v-1zM684 281l4 4M688 281l-4 4M700 280l1 1h-1zM704 283h3M707 282l5 1h-5zM714 283l5-1v1zM719 283h5M802 280h6M814 280h5v1zM819 280h5"/>
<circle cx="656" cy="197" r="2"/>
</g>
<g fill="#804000">
<path d="M897 250l1 5h-1z" fill-rule="evenodd"/>
<path d="M897 236h1l-1 4z" fill-rule="evenodd"/>
</g>
<path d="M897 236h1l-1 4zM902 226h-5v10M897 250l1 5h-1zM897 255v6" fill="none" stroke="#804000" stroke-width=".51"/>
<g fill="#000">
<path d="M712 132l5-1v2z" fill-rule="evenodd"/>
<path d="M883 131l5 1-5 1z" fill-rule="evenodd"/>
<path d="M750 154l5-1v2z" fill-rule="evenodd"/>
<path d="M883 153l5 1-5 1z" fill-rule="evenodd"/>
<path d="M1000 189l5 1-5 1z" fill-rule="evenodd"/>
<path d="M1030 190l5-1v2z" fill-rule="evenodd"/>
<path d="M1013 207l5 1-5 1z" fill-rule="evenodd"/>
<path d="M1030 208l5-1v2z" fill-rule="evenodd"/>
</g>
<g fill="none" stroke="#000" stroke-width=".51">
<path d="M712 132l5-1v2zM717 132h76M807 132h76M883 131l5 1-5 1zM750 154l5-1v2zM755 154h55M828 154h55M883 153l5 1-5 1zM995 190h5M1000 189l5 1-5 1zM1030 190l5-1v2zM1035 190h6"/>
<path d="M1007 208h6M1013 207l5 1-5 1zM1030 208l5-1v2zM1035 208h6M155 367h224v215h-224zM217 367v215M259 367v215M300 367v215M340 367v215M734 376h231v95h-231zM810 376v95M847 376v95"/>
<path d="M882 376v95M926 376v95M155 382h224M155 390h224M155 398h224M734 391h231M734 399h231M155 406h224M155 414h224M734 407h231M734 415h231M155 422h224"/>
<path d="M155 430h224M155 438h224M734 423h231M734 431h231M734 439h231M155 446h224M155 454h224M734 447h231M734 455h231M155 462h224M155 470h224M155 478h224"/>
<path d="M734 463h231M155 486h224M155 494h224M155 502h224M155 510h224M155 518h224M155 526h224M155 534h224M155 542h224M155 550h224M155 558h224M155 566h224"/>
<path d="M155 574h224"/>
</g>
<text font-size="16.1" x="1060" y="788">F-35</text>
<g font-size="9.2">
<text x="67" y="16">8</text>
<text x="207" y="16">7</text>
<text x="346" y="16">6</text>
<text x="486" y="16">5</text>
<text x="626" y="16">4</text>
<text x="766" y="16">3</text>
<text x="905" y="16">2</text>
<text x="1045" y="16">1</text>
<text x="4" y="57">H</text>
<text x="1108" y="57">H</text>
<text x="4" y="165">G</text>
<text x="1108" y="165">G</text>
<text x="4" y="273">F</text>
<text x="4" y="381">E</text>
<text x="1108" y="381">E</text>
<text x="4" y="489">D</text>
<text x="1108" y="489">D</text>
<text x="4" y="597">C</text>
<text x="1108" y="597">C</text>
<text x="4" y="705">B</text>
<text x="4" y="813">A</text>
<text x="1108" y="813">A</text>
<text x="948" y="830">E</text>
<text x="67" y="854">8</text>
<text x="207" y="854">7</text>
<text x="346" y="854">6</text>
<text x="486" y="854">5</text>
<text x="626" y="854">4</text>
<text x="766" y="854">3</text>
<text x="905" y="854">2</text>
<text x="1045" y="854">1</text>
</g>
<g font-size="7">
<text x="950" y="781">L O C K H E E D</text>
<text x="1003" y="781">M A R T I N</text>
</g>
<g font-size="5.9">
<text x="795" y="134">3.5</text>
<text x="239" y="160">2.5</text>
<text x="812" y="156">2.70</text>
<text x="256" y="175">1.75</text>
<text x="793" y="176">1.95</text>
<text x="240" y="188">1.10</text>
<text x="1012" y="192">.50</text>
<text x="407" y="203">.50</text>
<text x="661" y="200">20</text>
<text x="679" y="200">STK</text>
<text x="775" y="203">1.25</text>
<text x="230" y="205">.65</text>
<text x="1019" y="210">.25</text>
<text x="133" y="215">20</text>
<text x="151" y="215">STK</text>
<text x="414" y="219">.25</text>
<text x="897" y="270">.03</text>
<text x="920" y="270">45</text>
<text x="318" y="272">.03</text>
<text x="340" y="272">45</text>
<text x="289" y="281">.03</text>
<text x="312" y="281">15</text>
<text x="860" y="280">.03</text>
<text x="883" y="280">15</text>
<text x="134" y="286">.03</text>
<text x="157" y="286">45</text>
<text x="670" y="285">.03</text>
<text x="692" y="285">45</text>
<text x="767" y="283">.03</text>
<text x="790" y="283">30</text>
<text x="261" y="294">.03</text>
<text x="284" y="294">30</text>
<text x="211" y="325">HSPIN-Standard Length</text>
<text x="773" y="332">HSPIN-Extended Length</text>
<text x="179" y="373">CODE</text>
<text x="235" y="373">&quot;A&quot;</text>
<text x="276" y="373">&quot;B&quot;</text>
<text x="302" y="373">THREAD &quot;C&quot;</text>
<text x="345" y="373">TRUNCATE</text>
<text x="349" y="380">THREAD</text>
<text x="765" y="382">CODE</text>
<text x="825" y="382">&quot;A&quot;</text>
<text x="861" y="382">&quot;B&quot;</text>
<text x="886" y="382">THREAD &quot;C&quot;</text>
<text x="931" y="382">TRUNCATE</text>
<text x="163" y="388">HSPIN-10-.115</text>
<text x="226" y="388">.115&quot;g6</text>
<text x="267" y="388">10mm g6</text>
<text x="316" y="388">M3</text>
<text x="354" y="388">YES</text>
<text x="935" y="389">THREAD</text>
<text x="163" y="396">HSPIN-10-.147</text>
<text x="226" y="396">.147&quot;g6</text>
<text x="267" y="396">10mm g6</text>
<text x="316" y="396">M4</text>
<text x="354" y="396">YES</text>
<text x="741" y="397">HSPIN-10-.147-1.95</text>
<text x="816" y="397">.147&quot;g6</text>
<text x="852" y="397">10mm g6</text>
<text x="900" y="397">M4</text>
<text x="940" y="397">YES</text>
<text x="163" y="404">HSPIN-10-.157</text>
<text x="226" y="404">.157&quot;g6</text>
<text x="267" y="404">10mm g6</text>
<text x="316" y="404">M4</text>
<text x="741" y="405">HSPIN-10-.157-1.95</text>
<text x="816" y="405">.157&quot;g6</text>
<text x="852" y="405">10mm g6</text>
<text x="900" y="405">M4</text>
<text x="163" y="412">HSPIN-10-.181</text>
<text x="226" y="412">.181&quot;g6</text>
<text x="267" y="412">10mm g6</text>
<text x="316" y="412">M4</text>
<text x="741" y="413">HSPIN-10-.181-1.95</text>
<text x="816" y="413">.181&quot;g6</text>
<text x="852" y="413">10mm g6</text>
<text x="900" y="413">M4</text>
<text x="163" y="420">HSPIN-10-.190</text>
<text x="226" y="420">.190&quot;g6</text>
<text x="267" y="420">10mm g6</text>
<text x="316" y="420">M4</text>
<text x="741" y="421">HSPIN-10-.190-1.95</text>
<text x="816" y="421">.190&quot;g6</text>
<text x="852" y="421">10mm g6</text>
<text x="900" y="421">M4</text>
<text x="163" y="428">HSPIN-12-.125</text>
<text x="226" y="428">.125&quot;g6</text>
<text x="267" y="428">12mm g6</text>
<text x="316" y="428">M3</text>
<text x="741" y="429">HSPIN-12-.250-1.95</text>
<text x="816" y="429">.250&quot;g6</text>
<text x="852" y="429">12mm g6</text>
<text x="900" y="429">M6</text>
<text x="163" y="436">HSPIN-12-.147</text>
<text x="226" y="436">.147&quot;g6</text>
<text x="267" y="436">12mm g6</text>
<text x="316" y="436">M4</text>
<text x="354" y="436">YES</text>
<text x="741" y="437">HSPIN-12-.147-1.95</text>
<text x="816" y="437">.147&quot;g6</text>
<text x="852" y="437">12mm g6</text>
<text x="900" y="437">M4</text>
<text x="940" y="437">YES</text>
<text x="163" y="444">HSPIN-12-.157</text>
<text x="226" y="444">.157&quot;g6</text>
<text x="267" y="444">12mm g6</text>
<text x="316" y="444">M4</text>
<text x="741" y="445">HSPIN-12-.157-1.95</text>
<text x="816" y="445">.157&quot;g6</text>
<text x="852" y="445">12mm g6</text>
<text x="900" y="445">M4</text>
<text x="163" y="452">HSPIN-12-.181</text>
<text x="226" y="452">.181&quot;g6</text>
<text x="267" y="452">12mm g6</text>
<text x="316" y="452">M4</text>
<text x="741" y="453">HSPIN-12-.240-1.95</text>
<text x="816" y="453">.240&quot;g6</text>
<text x="852" y="453">12mm g6</text>
<text x="900" y="453">M4</text>
<text x="163" y="460">HSPIN-12-.250</text>
<text x="226" y="460">.250&quot;g6</text>
<text x="267" y="460">12mm g6</text>
<text x="316" y="460">M4</text>
<text x="163" y="468">HSPIN-.5-.240</text>
<text x="226" y="468">.240&quot;g6</text>
<text x="265" y="468">.500&quot; g6</text>
<text x="316" y="468">M6</text>
<text x="163" y="476">HSPIN-.5-.250</text>
<text x="226" y="476">.250&quot;g6</text>
<text x="265" y="476">.500&quot; g6</text>
<text x="316" y="476">M6</text>
<text x="162" y="484">HSPIN-.5-.3125</text>
<text x="224" y="484">.3125&quot;g6</text>
<text x="265" y="484">.500&quot; g6</text>
<text x="316" y="484">M8</text>
<text x="354" y="484">YES</text>
<text x="163" y="492">HSPIN-12-.234</text>
<text x="226" y="492">.234&quot;g6</text>
<text x="267" y="492">12mm g6</text>
<text x="316" y="492">M5</text>
<text x="163" y="500">HSPIN-12-.240</text>
<text x="226" y="500">.240&quot;g6</text>
<text x="267" y="500">12mm g6</text>
<text x="316" y="500">M4</text>
<text x="163" y="508">HSPIN-10-.170</text>
<text x="224" y="508">.170&quot; g6</text>
<text x="267" y="508">10mm g6</text>
<text x="316" y="508">M4</text>
<text x="162" y="516">HSPIN-10-.1803</text>
<text x="222" y="516">.1803&quot; g6</text>
<text x="267" y="516">10mm g6</text>
<text x="316" y="516">M4</text>
<text x="165" y="524">HSPIN-10-5.5</text>
<text x="224" y="524">5.5mm g6</text>
<text x="267" y="524">10mm g6</text>
<text x="316" y="524">M4</text>
<text x="163" y="532">HSPIN-10-.224</text>
<text x="224" y="532">.224&quot; g6</text>
<text x="267" y="532">10mm g6</text>
<text x="316" y="532">M4</text>
<text x="165" y="540">HSPIN-12-7.0</text>
<text x="224" y="540">7.0mm g6</text>
<text x="267" y="540">12mm g6</text>
<text x="316" y="540">M6</text>
<text x="163" y="548">HSPIN-12-.284</text>
<text x="224" y="548">.284&quot; g6</text>
<text x="267" y="548">12mm g6</text>
<text x="316" y="548">M6</text>
</g>
<g font-size="5.9" fill="#804000">
<text x="235" y="224">*B*</text>
<text x="264" y="227">*A*</text>
<text x="781" y="222">*B*</text>
<text x="830" y="224">*A*</text>
<text x="904" y="228">*C*</text>
<text x="323" y="237">*C*</text>
</g>
<g font-size="4.4">
<text x="883" y="30">REVISION HISTORY</text>
<text x="707" y="36">DASH</text>
<text x="736" y="36">AUTHORITY</text>
<text x="778" y="36">ZONE</text>
<text x="793" y="36">REV</text>
<text x="890" y="36">DESCRIPTION</text>
<text x="1020" y="36">DATE</text>
<text x="1064" y="36">APPROVED</text>
<text x="774" y="779">LAST USED VIEW/SECT LTR</text>
<text x="857" y="779">UNLESS OTHERWISE SPECIFIED</text>
<text x="856" y="784">DIMENS &amp; TOLS ARE IN INCHES</text>
<text x="978" y="785">N O R T H R O P</text>
<text x="1011" y="785">G R U M M A N</text>
<text x="777" y="791">ALL SHEETS OF DRAWING</text>
<text x="865" y="789">PER ASME Y14.5M-1994</text>
<text x="997" y="789">B A E</text>
<text x="1011" y="789">S Y S T E M S</text>
<text x="778" y="795">BEAR SAME REV LETTER</text>
<text x="870" y="797">DECIMALS</text>
<text x="927" y="797">ANGLES</text>
<text x="777" y="802">125</text>
<text x="845" y="806">.X</text>
<text x="866" y="806">.XX</text>
<text x="886" y="806">.XXX</text>
<text x="907" y="806">.XXXX</text>
<text x="776" y="812">THIRD ANGLE PROJECTION</text>
<text x="782" y="835">DATASET RATING:</text>
</g>
<g font-size="3.7">
<text x="791" y="802">ALL MACH SURF UNLESS</text>
<text x="791" y="806">OTHERWISE SPECIFIED</text>
</g>
<g font-size="3.3">
<text x="1108" y="645" transform="rotate(-90 1108 645)">REV</text>
<text x="1108" y="667" transform="rotate(-90 1108 667)">SH</text>
<text x="1108" y="778" transform="rotate(-90 1108 778)">DWG NO</text>
<text x="947" y="794">TITLE</text>
<text x="838" y="820">IPT:</text>
<text x="838" y="827">DWN:</text>
<text x="947" y="823">SIZE</text>
<text x="963" y="823">CAGE CODE</text>
<text x="1026" y="823">DRAWING NUMBER</text>
<text x="1094" y="823">REV</text>
<text x="877" y="832">CONTRACT NUMBER</text>
<text x="674" y="836">REFERENCE DRAWINGS</text>
<text x="736" y="836">DUPLICATES</text>
<text x="947" y="836">SCALE:</text>
<text x="992" y="836">WEIGHT:</text>
<text x="1065" y="836">SHEET</text>
<text x="1088" y="836">OF</text>
</g>
</svg>
